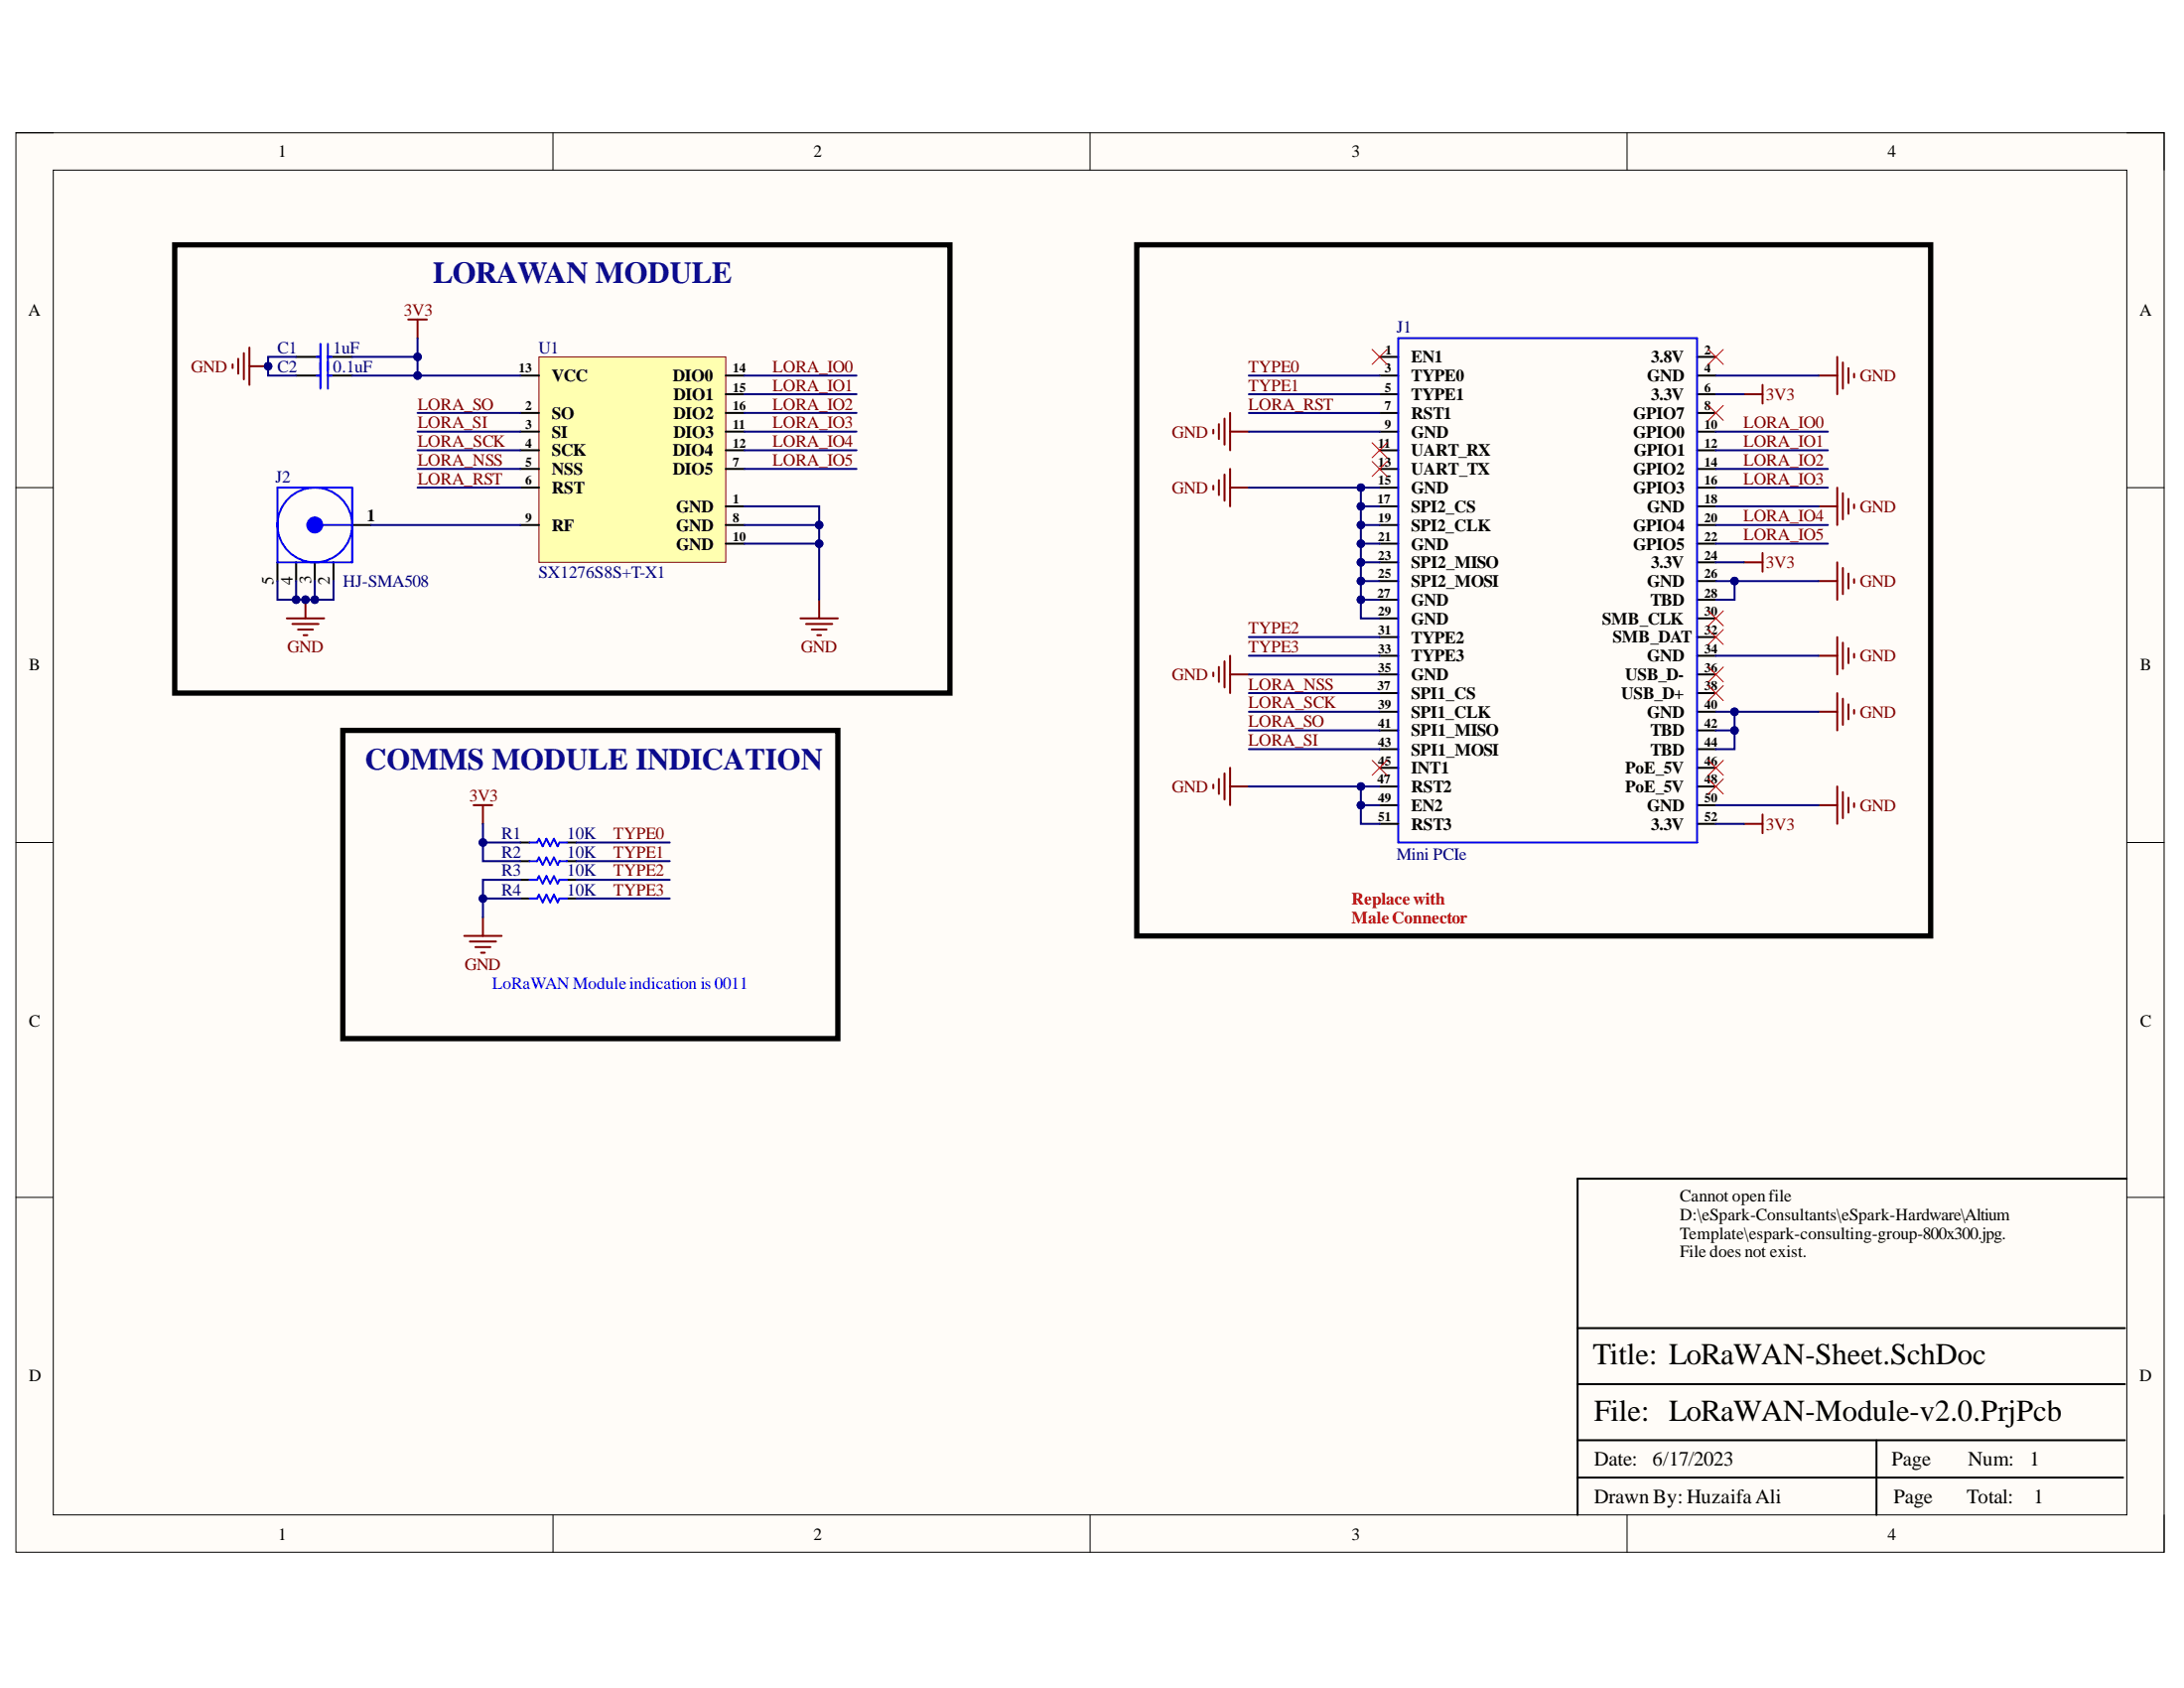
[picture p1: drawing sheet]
<svg xmlns="http://www.w3.org/2000/svg" width="279mm" height="216mm" viewBox="0 0 279 216" stroke-linecap="round" stroke-linejoin="round" font-family="sans-serif">
<path d="M2 17h274.9v181.5h-274.9z" fill-rule="evenodd" fill="#fffcf8"/>
<path d="M2 17h274.9v181.5h-274.9z" fill="none" stroke="#000" stroke-width=".13"/>
<path d="M6.8 21.8h265.3v172h-265.3z" fill-rule="evenodd" fill="#fffcf8"/>
<g fill="none" stroke="#000" stroke-width=".13">
<path d="M2 17h4.8M70.7 17v4.8M139.4 17v4.8M208.2 17v4.8M272.1 17h4.8v4.8M6.8 21.8h265.3v172h-265.3zM2 62.4h4.8M272.1 62.4h4.8M2 107.8h4.8M272.1 107.8h4.8M2 153.1h4.8M272.1 153.1h4.8"/>
<path d="M70.7 193.8v4.7M139.5 193.8v4.7M208.2 193.8v4.7M276.9 193.8v4.7"/>
</g>
<path d="M37.9 45.6h3.1M37.9 48h3.1M41.9 45.6h3.2M41.9 48h3.2M272.1 150.8h-70.3v43M201.8 177h70M201.8 169.9h70M201.8 189h69.8M201.8 184.2h70M240.1 184.2v9.6" fill="none" stroke="#000" stroke-width=".25"/>
<path d="M22.4 31.3h99.1v57.3h-99.1zM43.9 93.4h63.3v39.4h-63.3z" fill="none" stroke="#000" stroke-width=".68"/>
<g fill="none" stroke="#800000" stroke-width=".25">
<path d="M29.8 46.6v.5M30.5 45.9v1.9M31.2 45.2v3.3M31.9 44.5v4.7M31.9 46.8h2.4M52.2 40.9h2.4M53.4 40.9v2.4M102.4 79.1h4.8M103.1 79.8h3.4M104.8 76.7v2.4M103.8 80.5h2M104.6 81.2h.4"/>
<path d="M60.6 103h2.4M61.8 103v2.4"/>
</g>
<path d="M40.5 45.6h.5M40.5 48h.5M41 44v5.7M41.9 44v5.7M41.9 45.6h.5M41.9 48h.5" fill="none" stroke="#00f" stroke-width=".25"/>
<circle cx="34.3" cy="46.8" r=".48" fill="#000080"/>
<circle cx="34.3" cy="46.8" r=".48" fill="none" stroke="#000080" stroke-width=".13"/>
<path d="M36.7 79.1h4.8M37.4 79.8h3.4M39.1 76.7v2.4M38.1 80.5h1.9M38.8 81.2h.5M59.4 119.7h4.8M61.8 117.3v2.4M60.1 120.4h3.4M60.8 121.1h1.9M61.5 121.9h.5" fill="none" stroke="#800000" stroke-width=".25"/>
<circle cx="39.1" cy="76.7" r=".48" fill="#000080"/>
<circle cx="39.1" cy="76.7" r=".48" fill="none" stroke="#000080" stroke-width=".13"/>
<path d="M35.5 71.9v2.4" fill="none" stroke="#000" stroke-width=".25"/>
<circle cx="40.3" cy="67.1" r="4.8" fill="none" stroke="#00f" stroke-width=".25"/>
<circle cx="40.3" cy="67.1" r=".96" fill="#00f"/>
<g fill="none" stroke="#00f" stroke-width=".25">
<path d="M35.5 62.4h9.6v9.5h-9.6zM41.2 67.1h3.9"/>
<circle cx="40.3" cy="67.1" r=".96"/>
</g>
<path d="M37.9 71.9v2.4M40.3 71.9v2.4M42.7 71.9v2.4M45.1 67.1h2.3" fill="none" stroke="#000" stroke-width=".25"/>
<path d="M69 45.6h23.8v26.3h-23.8z" fill-rule="evenodd" fill="#ffffb0"/>
<path d="M69 45.6h23.8v26.3h-23.8z" fill="none" stroke="#800000" stroke-width=".13"/>
<g fill="none" stroke="#000" stroke-width=".25">
<path d="M66.6 52.8h2.4M66.6 55.2h2.4M66.6 57.6h2.4M66.6 60h2.4M66.6 48h2.4M92.8 52.8h2.4M92.8 55.2h2.4M92.8 57.6h2.4M92.8 60h2.4M92.8 48h2.4M92.8 50.4h2.4M176.5 55.2h2.4"/>
<path d="M176.5 57.6h2.4M176.5 60h2.4M176.5 48h2.4M176.5 50.4h2.4M176.5 45.6h2.4M176.5 52.8h2.4M217.1 55.2h2.4M217.1 57.6h2.4M217.1 60h2.4M217.1 48h2.4M217.1 50.4h2.4M217.1 45.6h2.4"/>
<path d="M217.1 52.8h2.4M66.6 62.4h2.4M66.6 67.1h2.4M92.8 64.8h2.4M92.8 67.1h2.4M92.8 69.5h2.4M176.5 64.8h2.4M176.5 62.4h2.4M176.5 67.1h2.4M176.5 69.5h2.4M176.5 71.9h2.4M176.5 74.3h2.4"/>
<path d="M176.5 76.7h2.4M176.5 79.1h2.4M217.1 64.8h2.4M217.1 62.4h2.4M217.1 67.1h2.4M217.1 69.5h2.4M217.1 71.9h2.4M217.1 74.3h2.4M217.1 76.7h2.4M217.1 79.1h2.4M176.5 81.5h2.4M176.5 83.9h2.4"/>
<path d="M176.5 86.3h2.4M176.5 88.6h2.4M176.5 91h2.4M176.5 93.4h2.4M176.5 95.8h2.4M176.5 98.2h2.4M217.1 81.5h2.4M217.1 83.9h2.4M217.1 86.3h2.4M217.1 88.6h2.4M217.1 91h2.4M217.1 93.4h2.4"/>
<path d="M217.1 95.8h2.4M217.1 98.2h2.4M66.6 107.8h1.2M66.6 110.1h1.2M66.6 112.5h1.2M66.6 114.9h1.2M72.5 107.8h1.2M72.5 110.1h1.2M72.5 112.5h1.2M72.5 114.9h1.2M176.5 100.6h2.4M176.5 103h2.4"/>
<path d="M176.5 105.4h2.4M217.1 100.6h2.4M217.1 103h2.4M217.1 105.4h2.4"/>
</g>
<path d="M178.9 43.3h38.2v64.5h-38.2zM67.8 107.8h.9l.3-.5 .4 .9 .5-.9 .5 .9 .5-.9 .4 .9 .3-.4h.9M67.8 110.1h.9l.3-.4 .4 .9 .5-.9 .5 .9 .5-.9 .4 .9 .3-.5h.9M67.8 112.5h.9l.3-.4 .4 .9 .5-.9 .5 .9 .5-.9 .4 .9 .3-.5h.9M67.8 114.9h.9l.3-.5 .4 1 .5-1 .5 1 .5-1 .4 1 .3-.5h.9" fill="none" stroke="#00f" stroke-width=".25"/>
<g fill="none" stroke="#800000" stroke-width=".25">
<path d="M155.2 55v.4M155.9 54.2v2M156.7 53.5v3.4M157.4 52.8v4.8M157.4 60v4.8M157.4 55.2h2.4M223.1 50.4h2.4M225.5 49.2v2.4M232.7 48h2.3M235 45.6v4.8M235.8 46.4v3.3M236.5 47.1v1.9"/>
<path d="M237.2 47.8v.5M155.2 62.1v.5M155.9 61.4v1.9M156.7 60.7v3.3M157.4 62.4h2.4M223.1 71.9h2.4M225.5 70.7v2.4M232.7 74.3h2.3M232.7 64.8h2.3M235 62.4v4.7M235 71.9v4.8M235.8 63.1v3.3"/>
<path d="M235.8 72.6v3.4M236.5 63.8v1.9M236.5 73.4v1.9M237.2 64.5v.5M237.2 74.1v.5M155.2 86v.5M155.9 85.3v1.9M155.9 99.6v1.9M156.7 84.6v3.3M156.7 98.9v3.4M157.4 83.9v4.7M157.4 98.2v4.8"/>
<path d="M157.4 86.3h2.4M232.7 91h2.3M232.7 83.9h2.3M235 81.5v4.8M235 88.6v4.8M235.8 82.2v3.3M235.8 89.4v3.3M236.5 82.9v1.9M236.5 90.1v1.9M237.2 83.6v.5M237.2 90.8v.5M155.2 100.4v.4"/>
<path d="M157.4 100.6h2.4M223.1 105.4h2.4M225.5 104.2v2.4M232.7 103h2.3M235 100.6v4.8M235.8 101.3v3.4M236.5 102v1.9M237.2 102.7v.5"/>
</g>
<g fill="none" stroke="#f00" stroke-width=".13">
<path d="M175.5 56.6l1.9 1.9M175.5 59l1.9 1.9M175.5 44.7l1.9 1.9M177.4 56.6l-1.9 1.9M177.4 59l-1.9 1.9M177.4 44.7l-1.9 1.9M218.6 44.7l1.9 1.9M218.6 51.9l1.9 1.9M220.5 44.7l-1.9 1.9M220.5 51.9l-1.9 1.9M218.6 78.1l1.9 1.9M220.5 78.1l-1.9 1.9"/>
<path d="M175.5 97.2l1.9 2M177.4 97.2l-1.9 2M218.6 80.5l1.9 1.9M218.6 85.3l1.9 1.9M218.6 87.7l1.9 1.9M218.6 97.2l1.9 2M218.6 99.6l1.9 1.9M220.5 80.5l-1.9 1.9M220.5 85.3l-1.9 1.9M220.5 87.7l-1.9 1.9M220.5 97.2l-1.9 2M220.5 99.6l-1.9 1.9"/>
</g>
<path d="M145.4 31.3h101.6v88.4h-101.6z" fill="none" stroke="#000" stroke-width=".68"/>
<path d="M61.8 105.4v2.4h4.8" fill="none" stroke="#000080" stroke-width=".25"/>
<circle cx="61.8" cy="107.8" r=".48" fill="#000080"/>
<circle cx="61.8" cy="107.8" r=".48" fill="none" stroke="#000080" stroke-width=".13"/>
<path d="M61.8 107.8v2.3h4.8M73.7 107.8h12M73.7 110.1h12" fill="none" stroke="#000080" stroke-width=".25"/>
<circle cx="61.8" cy="107.8" r=".48" fill="#000080"/>
<circle cx="61.8" cy="107.8" r=".48" fill="none" stroke="#000080" stroke-width=".13"/>
<path d="M53.4 52.8h13.2M53.4 55.2h13.2M53.4 57.6h13.2M53.4 60h13.2M95.2 52.8h14.4M95.2 55.2h14.4M95.2 57.6h14.4M95.2 60h14.4M95.2 48h14.4M95.2 50.4h14.4M53.4 62.4h13.2M95.2 69.5h9.6v7.2" fill="none" stroke="#000080" stroke-width=".25"/>
<circle cx="104.8" cy="69.5" r=".48" fill="#000080"/>
<circle cx="104.8" cy="69.5" r=".48" fill="none" stroke="#000080" stroke-width=".13"/>
<path d="M95.2 67.1h9.6v2.4" fill="none" stroke="#000080" stroke-width=".25"/>
<circle cx="104.8" cy="67.1" r=".48" fill="#000080"/>
<circle cx="104.8" cy="67.1" r=".48" fill="none" stroke="#000080" stroke-width=".13"/>
<circle cx="104.8" cy="69.5" r=".48" fill="#000080"/>
<circle cx="104.8" cy="69.5" r=".48" fill="none" stroke="#000080" stroke-width=".13"/>
<path d="M95.2 64.8h9.6v2.3" fill="none" stroke="#000080" stroke-width=".25"/>
<circle cx="104.8" cy="67.1" r=".48" fill="#000080"/>
<circle cx="104.8" cy="67.1" r=".48" fill="none" stroke="#000080" stroke-width=".13"/>
<path d="M53.4 43.3v4.7h13.2" fill="none" stroke="#000080" stroke-width=".25"/>
<circle cx="53.4" cy="45.6" r=".48" fill="#000080"/>
<circle cx="53.4" cy="45.6" r=".48" fill="none" stroke="#000080" stroke-width=".13"/>
<circle cx="53.4" cy="48" r=".48" fill="#000080"/>
<circle cx="53.4" cy="48" r=".48" fill="none" stroke="#000080" stroke-width=".13"/>
<path d="M45.1 45.6h8.3M47.4 67.1h19.2" fill="none" stroke="#000080" stroke-width=".25"/>
<circle cx="53.4" cy="45.6" r=".48" fill="#000080"/>
<circle cx="53.4" cy="45.6" r=".48" fill="none" stroke="#000080" stroke-width=".13"/>
<path d="M45.1 48h8.3" fill="none" stroke="#000080" stroke-width=".25"/>
<circle cx="53.4" cy="48" r=".48" fill="#000080"/>
<circle cx="53.4" cy="48" r=".48" fill="none" stroke="#000080" stroke-width=".13"/>
<path d="M37.9 45.6h-3.6v2.4h3.6" fill="none" stroke="#000080" stroke-width=".25"/>
<circle cx="34.3" cy="46.8" r=".48" fill="#000080"/>
<circle cx="34.3" cy="46.8" r=".48" fill="none" stroke="#000080" stroke-width=".13"/>
<path d="M61.8 114.9h4.8M73.7 112.5h12M73.7 114.9h12" fill="none" stroke="#000080" stroke-width=".25"/>
<circle cx="61.8" cy="114.9" r=".48" fill="#000080"/>
<circle cx="61.8" cy="114.9" r=".48" fill="none" stroke="#000080" stroke-width=".13"/>
<path d="M40.3 74.3v2.4" fill="none" stroke="#000080" stroke-width=".25"/>
<circle cx="40.3" cy="76.7" r=".48" fill="#000080"/>
<circle cx="40.3" cy="76.7" r=".48" fill="none" stroke="#000080" stroke-width=".13"/>
<path d="M37.9 74.3v2.4" fill="none" stroke="#000080" stroke-width=".25"/>
<circle cx="37.9" cy="76.7" r=".48" fill="#000080"/>
<circle cx="37.9" cy="76.7" r=".48" fill="none" stroke="#000080" stroke-width=".13"/>
<path d="M35.5 74.3v2.4h7.2v-2.4" fill="none" stroke="#000080" stroke-width=".25"/>
<circle cx="40.3" cy="76.7" r=".48" fill="#000080"/>
<circle cx="40.3" cy="76.7" r=".48" fill="none" stroke="#000080" stroke-width=".13"/>
<circle cx="39.1" cy="76.7" r=".48" fill="#000080"/>
<circle cx="39.1" cy="76.7" r=".48" fill="none" stroke="#000080" stroke-width=".13"/>
<circle cx="37.9" cy="76.7" r=".48" fill="#000080"/>
<circle cx="37.9" cy="76.7" r=".48" fill="none" stroke="#000080" stroke-width=".13"/>
<path d="M66.6 112.5h-4.8v4.8" fill="none" stroke="#000080" stroke-width=".25"/>
<circle cx="61.8" cy="114.9" r=".48" fill="#000080"/>
<circle cx="61.8" cy="114.9" r=".48" fill="none" stroke="#000080" stroke-width=".13"/>
<path d="M159.8 52.8h16.7M159.8 55.2h16.7M174.1 64.8h2.4" fill="none" stroke="#000080" stroke-width=".25"/>
<circle cx="174.1" cy="64.8" r=".48" fill="#000080"/>
<circle cx="174.1" cy="64.8" r=".48" fill="none" stroke="#000080" stroke-width=".13"/>
<path d="M174.1 67.1h2.4" fill="none" stroke="#000080" stroke-width=".25"/>
<circle cx="174.1" cy="67.1" r=".48" fill="#000080"/>
<circle cx="174.1" cy="67.1" r=".48" fill="none" stroke="#000080" stroke-width=".13"/>
<path d="M174.1 69.5h2.4" fill="none" stroke="#000080" stroke-width=".25"/>
<circle cx="174.1" cy="69.5" r=".48" fill="#000080"/>
<circle cx="174.1" cy="69.5" r=".48" fill="none" stroke="#000080" stroke-width=".13"/>
<path d="M174.1 71.9h2.4" fill="none" stroke="#000080" stroke-width=".25"/>
<circle cx="174.1" cy="71.9" r=".48" fill="#000080"/>
<circle cx="174.1" cy="71.9" r=".48" fill="none" stroke="#000080" stroke-width=".13"/>
<path d="M174.1 74.3h2.4" fill="none" stroke="#000080" stroke-width=".25"/>
<circle cx="174.1" cy="74.3" r=".48" fill="#000080"/>
<circle cx="174.1" cy="74.3" r=".48" fill="none" stroke="#000080" stroke-width=".13"/>
<path d="M174.1 76.7h2.4" fill="none" stroke="#000080" stroke-width=".25"/>
<circle cx="174.1" cy="76.7" r=".48" fill="#000080"/>
<circle cx="174.1" cy="76.7" r=".48" fill="none" stroke="#000080" stroke-width=".13"/>
<path d="M159.8 86.3h16.7M174.1 100.6v2.4h2.4" fill="none" stroke="#000080" stroke-width=".25"/>
<circle cx="174.1" cy="103" r=".48" fill="#000080"/>
<circle cx="174.1" cy="103" r=".48" fill="none" stroke="#000080" stroke-width=".13"/>
<circle cx="174.1" cy="100.6" r=".48" fill="#000080"/>
<circle cx="174.1" cy="100.6" r=".48" fill="none" stroke="#000080" stroke-width=".13"/>
<path d="M174.1 103v2.4h2.4" fill="none" stroke="#000080" stroke-width=".25"/>
<circle cx="174.1" cy="103" r=".48" fill="#000080"/>
<circle cx="174.1" cy="103" r=".48" fill="none" stroke="#000080" stroke-width=".13"/>
<g fill="none" stroke="#000080" stroke-width=".25">
<path d="M219.5 57.6h14.3M219.5 60h14.3M219.5 50.4h3.6M219.5 48h13.2M219.5 62.4h14.3M219.5 69.5h14.3M219.5 67.1h14.3M219.5 71.9h3.6M219.5 64.8h13.2M221.9 74.3v2.4h-2.4M159.8 93.4h16.7M159.8 95.8h16.7"/>
<path d="M159.8 91h16.7M159.8 88.6h16.7M219.5 83.9h13.2M219.5 103h13.2M219.5 105.4h3.6"/>
</g>
<circle cx="221.9" cy="74.3" r=".48" fill="#000080"/>
<circle cx="221.9" cy="74.3" r=".48" fill="none" stroke="#000080" stroke-width=".13"/>
<path d="M221.9 91v2.4h-2.4" fill="none" stroke="#000080" stroke-width=".25"/>
<circle cx="221.9" cy="93.4" r=".48" fill="#000080"/>
<circle cx="221.9" cy="93.4" r=".48" fill="none" stroke="#000080" stroke-width=".13"/>
<circle cx="221.9" cy="91" r=".48" fill="#000080"/>
<circle cx="221.9" cy="91" r=".48" fill="none" stroke="#000080" stroke-width=".13"/>
<path d="M221.9 93.4v2.4h-2.4" fill="none" stroke="#000080" stroke-width=".25"/>
<circle cx="221.9" cy="93.4" r=".48" fill="#000080"/>
<circle cx="221.9" cy="93.4" r=".48" fill="none" stroke="#000080" stroke-width=".13"/>
<path d="M159.8 48h16.7M159.8 50.4h16.7M219.5 55.2h14.3M159.8 81.5h16.7M159.8 83.9h16.7M159.8 100.6h16.7" fill="none" stroke="#000080" stroke-width=".25"/>
<circle cx="174.1" cy="100.6" r=".48" fill="#000080"/>
<circle cx="174.1" cy="100.6" r=".48" fill="none" stroke="#000080" stroke-width=".13"/>
<path d="M159.8 62.4h16.7" fill="none" stroke="#000080" stroke-width=".25"/>
<circle cx="174.1" cy="62.4" r=".48" fill="#000080"/>
<circle cx="174.1" cy="62.4" r=".48" fill="none" stroke="#000080" stroke-width=".13"/>
<path d="M174.1 62.4v16.7h2.4" fill="none" stroke="#000080" stroke-width=".25"/>
<circle cx="174.1" cy="76.7" r=".48" fill="#000080"/>
<circle cx="174.1" cy="76.7" r=".48" fill="none" stroke="#000080" stroke-width=".13"/>
<circle cx="174.1" cy="74.3" r=".48" fill="#000080"/>
<circle cx="174.1" cy="74.3" r=".48" fill="none" stroke="#000080" stroke-width=".13"/>
<circle cx="174.1" cy="71.9" r=".48" fill="#000080"/>
<circle cx="174.1" cy="71.9" r=".48" fill="none" stroke="#000080" stroke-width=".13"/>
<circle cx="174.1" cy="69.5" r=".48" fill="#000080"/>
<circle cx="174.1" cy="69.5" r=".48" fill="none" stroke="#000080" stroke-width=".13"/>
<circle cx="174.1" cy="67.1" r=".48" fill="#000080"/>
<circle cx="174.1" cy="67.1" r=".48" fill="none" stroke="#000080" stroke-width=".13"/>
<circle cx="174.1" cy="64.8" r=".48" fill="#000080"/>
<circle cx="174.1" cy="64.8" r=".48" fill="none" stroke="#000080" stroke-width=".13"/>
<circle cx="174.1" cy="62.4" r=".48" fill="#000080"/>
<circle cx="174.1" cy="62.4" r=".48" fill="none" stroke="#000080" stroke-width=".13"/>
<path d="M219.5 91h13.2" fill="none" stroke="#000080" stroke-width=".25"/>
<circle cx="221.9" cy="91" r=".48" fill="#000080"/>
<circle cx="221.9" cy="91" r=".48" fill="none" stroke="#000080" stroke-width=".13"/>
<path d="M219.5 74.3h13.2" fill="none" stroke="#000080" stroke-width=".25"/>
<circle cx="221.9" cy="74.3" r=".48" fill="#000080"/>
<circle cx="221.9" cy="74.3" r=".48" fill="none" stroke="#000080" stroke-width=".13"/>
<g font-size="3.9" fill="#0b0b8e">
<text x="55.4" y="36.3">LORAWAN MODULE</text>
<text x="46.7" y="98.4">COMMS MODULE INDICATION</text>
</g>
<g font-size="3.9">
<text x="203.8" y="174.5">Title: LoRaWAN-Sheet.SchDoc</text>
<text x="203.9" y="181.7">File: LoRaWAN-Module-v2.0.PrjPcb</text>
</g>
<g font-size="2.6">
<text x="203.9" y="187.5">Date:</text>
<text x="211.4" y="187.5">6/17/2023</text>
<text x="242" y="187.5">Page</text>
<text x="251.8" y="187.5">Num:</text>
<text x="259.7" y="187.5">1</text>
<text x="203.9" y="192.3">Drawn By: HuzaifaAli</text>
<text x="242.2" y="192.3">Page</text>
<text x="251.6" y="192.3">Total:</text>
<text x="260.2" y="192.3">1</text>
</g>
<g font-size="2.2">
<text x="35.6" y="20.1">1</text>
<text x="104.1" y="20.1">2</text>
<text x="172.9" y="20.1">3</text>
<text x="241.5" y="20.1">4</text>
<text x="3.6" y="40.4">A</text>
<text x="273.7" y="40.4">A</text>
<text x="180.5" y="46.4">EN1</text>
<text x="211.2" y="46.4">3.8V</text>
<text x="70.6" y="53.6">SO</text>
<text x="70.6" y="48.8">VCC</text>
<text x="86.1" y="48.8">DIO0</text>
<text x="86.2" y="51.2">DIO1</text>
<text x="86.2" y="53.6">DIO2</text>
<text x="180.5" y="48.8">TYPE0</text>
<text x="180.5" y="51.2">TYPE1</text>
<text x="180.5" y="53.6">RST1</text>
<text x="208.9" y="53.6">GPIO7</text>
<text x="210.7" y="48.8">GND</text>
<text x="211.2" y="51.2">3.3V</text>
<text x="70.6" y="55.9">SI</text>
<text x="70.6" y="58.3">SCK</text>
<text x="86.1" y="58.3">DIO4</text>
<text x="86.2" y="55.9">DIO3</text>
<text x="180.5" y="55.9">GND</text>
<text x="180.5" y="58.3">UART_RX</text>
<text x="208.9" y="55.9">GPIO0</text>
<text x="209" y="58.3">GPIO1</text>
<text x="70.6" y="60.8">NSS</text>
<text x="70.6" y="63.1">RST</text>
<text x="86.1" y="60.8">DIO5</text>
<text x="86.5" y="65.5">GND</text>
<text x="180.5" y="60.8">UART_TX</text>
<text x="180.5" y="63.1">GND</text>
<text x="180.5" y="65.5">SPI2_CS</text>
<text x="208.9" y="60.8">GPIO2</text>
<text x="208.9" y="63.1">GPIO3</text>
<text x="210.7" y="65.5">GND</text>
<text x="46.9" y="66.7">1</text>
<text x="70.6" y="68">RF</text>
<text x="86.5" y="68">GND</text>
<text x="86.5" y="70.3">GND</text>
<text x="180.5" y="68">SPI2_CLK</text>
<text x="180.5" y="70.3">GND</text>
<text x="208.9" y="68">GPIO4</text>
<text x="208.9" y="70.3">GPIO5</text>
<text x="35" y="74.8" transform="rotate(-90 35 74.8)">5</text>
<text x="37.5" y="74.8" transform="rotate(-90 37.5 74.8)">4</text>
<text x="39.8" y="74.7" transform="rotate(-90 39.8 74.7)">3</text>
<text x="42.2" y="74.8" transform="rotate(-90 42.2 74.8)">2</text>
<text x="180.5" y="72.7">SPI2_MISO</text>
<text x="180.5" y="75.1">SPI2_MOSI</text>
<text x="180.5" y="77.5">GND</text>
<text x="210.7" y="75.1">GND</text>
<text x="211.1" y="77.5">TBD</text>
<text x="211.2" y="72.7">3.3V</text>
<text x="180.5" y="79.9">GND</text>
<text x="180.5" y="82.2">TYPE2</text>
<text x="204.9" y="79.9">SMB_CLK</text>
<text x="206.3" y="82.2">SMB_DAT</text>
<text x="3.7" y="85.8">B</text>
<text x="180.5" y="84.6">TYPE3</text>
<text x="180.5" y="87.1">GND</text>
<text x="180.5" y="89.4">SPI1_CS</text>
<text x="207.4" y="89.4">USB_D+</text>
<text x="207.9" y="87.1">USB_D-</text>
<text x="210.7" y="84.6">GND</text>
<text x="273.8" y="85.8">B</text>
<text x="180.5" y="91.8">SPI1_CLK</text>
<text x="180.5" y="94.2">SPI1_MISO</text>
<text x="210.7" y="91.8">GND</text>
<text x="211.1" y="94.2">TBD</text>
<text x="180.5" y="96.6">SPI1_MOSI</text>
<text x="180.5" y="99">INT1</text>
<text x="180.5" y="101.3">RST2</text>
<text x="207.9" y="99">PoE_5V</text>
<text x="207.9" y="101.3">PoE_5V</text>
<text x="211.1" y="96.6">TBD</text>
<text x="180.5" y="103.7">EN2</text>
<text x="180.5" y="106.2">RST3</text>
<text x="210.7" y="103.7">GND</text>
<text x="211.2" y="106.2">3.3V</text>
<text x="3.7" y="131.3">C</text>
<text x="273.8" y="131.3">C</text>
<text x="214.9" y="153.7">Cannot openfile</text>
<text x="214.9" y="156">D:\eSpark-Consultants\eSpark-Hardware\Altium</text>
<text x="214.9" y="158.5">Template\espark-consulting-group-800x300.jpg.</text>
<text x="214.9" y="160.8">File does not exist.</text>
<text x="3.7" y="176.6">D</text>
<text x="273.7" y="176.6">D</text>
<text x="35.6" y="196.9">1</text>
<text x="104.1" y="196.9">2</text>
<text x="172.9" y="196.9">3</text>
<text x="241.5" y="196.9">4</text>
</g>
<g font-size="2.2" fill="#800000">
<text x="51.7" y="40.4">3V3</text>
<text x="24.4" y="47.6">GND</text>
<text x="98.8" y="47.6">LORA_IO0</text>
<text x="159.7" y="47.6">TYPE0</text>
<text x="53.4" y="52.4">LORA_SO</text>
<text x="98.8" y="50">LORA_IO1</text>
<text x="98.8" y="52.4">LORA_IO2</text>
<text x="159.7" y="52.4">LORA_RST</text>
<text x="159.7" y="50">TYPE1</text>
<text x="225.9" y="51.2">3V3</text>
<text x="237.9" y="48.8">GND</text>
<text x="53.4" y="54.8">LORA_SI</text>
<text x="53.4" y="57.1">LORA_SCK</text>
<text x="53.4" y="59.6">LORA_NSS</text>
<text x="98.8" y="54.8">LORA_IO3</text>
<text x="98.8" y="57.1">LORA_IO4</text>
<text x="98.8" y="59.6">LORA_IO5</text>
<text x="149.9" y="55.9">GND</text>
<text x="223" y="54.8">LORA_IO0</text>
<text x="223" y="57.1">LORA_IO1</text>
<text x="223" y="59.6">LORA_IO2</text>
<text x="53.4" y="61.9">LORA_RST</text>
<text x="149.9" y="63.1">GND</text>
<text x="223" y="61.9">LORA_IO3</text>
<text x="237.9" y="65.5">GND</text>
<text x="223" y="69.1">LORA_IO5</text>
<text x="223" y="66.7">LORA_IO4</text>
<text x="225.9" y="72.7">3V3</text>
<text x="237.9" y="75.1">GND</text>
<text x="36.8" y="83.4">GND</text>
<text x="102.5" y="83.4">GND</text>
<text x="159.7" y="81.1">TYPE2</text>
<text x="159.7" y="83.4">TYPE3</text>
<text x="149.9" y="87.1">GND</text>
<text x="159.7" y="88.2">LORA_NSS</text>
<text x="237.9" y="84.6">GND</text>
<text x="159.7" y="93">LORA_SO</text>
<text x="159.7" y="95.4">LORA_SI</text>
<text x="159.7" y="90.6">LORA_SCK</text>
<text x="237.9" y="91.8">GND</text>
<text x="149.9" y="101.3">GND</text>
<text x="60" y="102.5">3V3</text>
<text x="78.5" y="107.3">TYPE0</text>
<text x="225.9" y="106.2">3V3</text>
<text x="237.9" y="103.7">GND</text>
<text x="78.5" y="109.7">TYPE1</text>
<text x="78.5" y="112.1">TYPE2</text>
<text x="78.5" y="114.5">TYPE3</text>
<text x="59.4" y="124.1">GND</text>
</g>
<g font-size="2.2" fill="#000080">
<text x="35.5" y="45.2">C1</text>
<text x="35.5" y="47.6">C2</text>
<text x="42.6" y="45.2">1uF</text>
<text x="42.6" y="47.6">0.1uF</text>
<text x="68.9" y="45.2">U1</text>
<text x="178.7" y="42.6">J1</text>
<text x="35.3" y="61.7">J2</text>
<text x="43.9" y="75.1">HJ-SMA508</text>
<text x="68.9" y="73.9">SX1276S8S+T-X1</text>
<text x="64.2" y="107.3">R1</text>
<text x="72.5" y="107.3">10K</text>
<text x="64.2" y="109.7">R2</text>
<text x="64.2" y="112.1">R3</text>
<text x="72.5" y="109.7">10K</text>
<text x="72.5" y="112.1">10K</text>
<text x="178.7" y="110">Mini PCIe</text>
<text x="64.2" y="114.5">R4</text>
<text x="72.5" y="114.5">10K</text>
</g>
<g font-size="2.2" fill="#f00">
<text x="172.9" y="115.7">Replace with</text>
<text x="172.9" y="118.1">MaleConnector</text>
</g>
<text font-size="2.2" fill="#00f" x="63" y="126.4">LoRaWAN Moduleindication is 0011</text>
<g font-size="1.7">
<text x="66.4" y="47.7">13</text>
<text x="93.8" y="47.7">14</text>
<text x="177.1" y="47.7">3</text>
<text x="177.2" y="45.3">1</text>
<text x="218.1" y="45.3">2</text>
<text x="218.1" y="47.7">4</text>
<text x="67.2" y="52.5">2</text>
<text x="93.8" y="50.1">15</text>
<text x="93.8" y="52.5">16</text>
<text x="177.1" y="50.1">5</text>
<text x="177.1" y="52.5">7</text>
<text x="218.1" y="50.1">6</text>
<text x="218.1" y="52.5">8</text>
<text x="67.2" y="54.8">3</text>
<text x="67.2" y="57.2">4</text>
<text x="67.2" y="59.7">5</text>
<text x="93.8" y="59.7">7</text>
<text x="93.8" y="54.8">11</text>
<text x="93.8" y="57.2">12</text>
<text x="176.3" y="57.2">11</text>
<text x="176.3" y="59.7">13</text>
<text x="177.1" y="54.8">9</text>
<text x="218.1" y="54.8">10</text>
<text x="218.1" y="57.2">12</text>
<text x="218.1" y="59.7">14</text>
<text x="67.2" y="62">6</text>
<text x="93.8" y="64.4">1</text>
<text x="176.2" y="64.4">17</text>
<text x="176.3" y="62">15</text>
<text x="218.1" y="62">16</text>
<text x="218.1" y="64.4">18</text>
<text x="67.2" y="66.8">9</text>
<text x="93.8" y="66.8">8</text>
<text x="93.8" y="69.2">10</text>
<text x="176.3" y="66.8">19</text>
<text x="176.3" y="69.2">21</text>
<text x="176.3" y="71.6">23</text>
<text x="218.1" y="66.8">20</text>
<text x="218.1" y="69.2">22</text>
<text x="218.1" y="71.6">24</text>
<text x="176.2" y="76.4">27</text>
<text x="176.3" y="74">25</text>
<text x="218.1" y="74">26</text>
<text x="218.1" y="76.4">28</text>
<text x="176.3" y="78.8">29</text>
<text x="176.3" y="81.1">31</text>
<text x="176.3" y="83.5">33</text>
<text x="218.1" y="78.8">30</text>
<text x="218.1" y="81.1">32</text>
<text x="218.1" y="83.5">34</text>
<text x="176.2" y="88.3">37</text>
<text x="176.3" y="86">35</text>
<text x="218.1" y="86">36</text>
<text x="218.1" y="88.3">38</text>
<text x="176.3" y="90.7">39</text>
<text x="176.3" y="93.1">41</text>
<text x="176.3" y="95.5">43</text>
<text x="218.1" y="90.7">40</text>
<text x="218.1" y="93.1">42</text>
<text x="218.1" y="95.5">44</text>
<text x="176.2" y="100.2">47</text>
<text x="176.3" y="97.9">45</text>
<text x="218.1" y="97.9">46</text>
<text x="218.1" y="100.2">48</text>
<text x="176.3" y="102.6">49</text>
<text x="176.3" y="105.1">51</text>
<text x="218.1" y="102.6">50</text>
<text x="218.1" y="105.1">52</text>
</g>
</svg>
